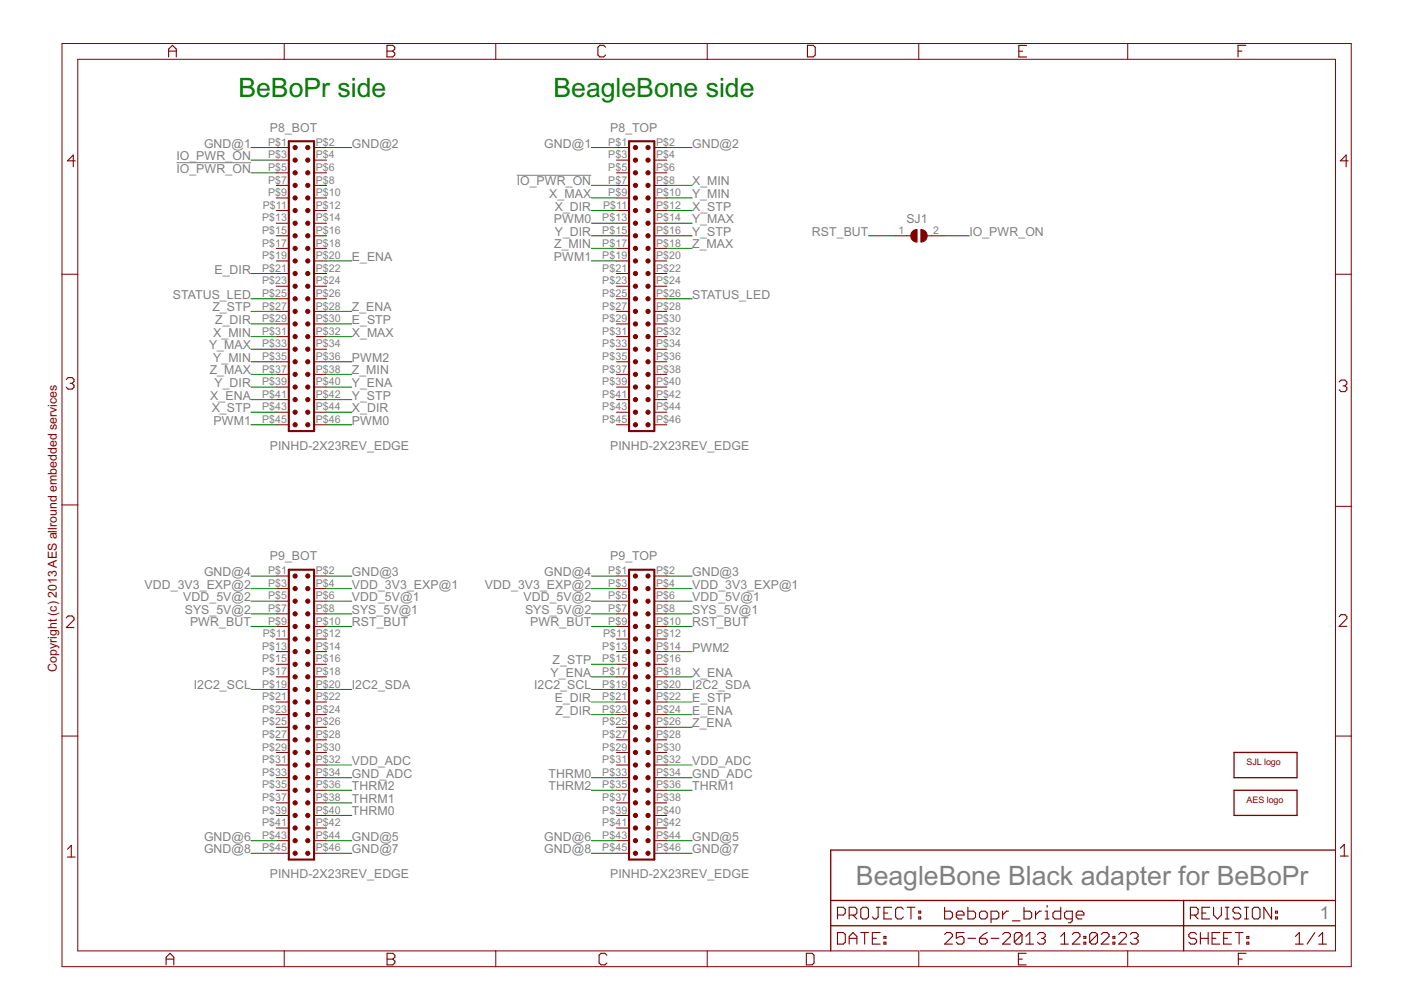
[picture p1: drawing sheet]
<svg xmlns="http://www.w3.org/2000/svg" width="297mm" height="210mm" viewBox="0 0 297 210" stroke-linecap="round" stroke-linejoin="round" font-family="sans-serif">
<path d="M37.4 34.5h15.8M109.6 37.2h15.8" fill="none" stroke="#808080" stroke-width=".21"/>
<path d="M61.2 30h5.4v61.4h-5.4zM133.4 30h5.3v61.4h-5.3zM61.2 120.8h5.4v61.4h-5.4zM133.4 120.8h5.3v61.4h-5.3z" fill="none" stroke="#800000" stroke-width=".44"/>
<g fill="#800000" stroke="#800000" stroke-width=".21">
<path d="M195.2 48.7a1.33 1.33 0 0 1 1.4 1.3 1.33 1.33 0 0 1-1.4 1.3z" fill-rule="evenodd"/>
<path d="M193.5 49l.5-.3h.4v2.6a1.33 1.33 0 0 1-1.2-.8 1.33 1.33 0 0 1 .3-1.5z" fill-rule="evenodd"/>
<circle cx="62.6" cy="39.3" r=".44"/>
<circle cx="65.3" cy="39.3" r=".44"/>
<circle cx="62.6" cy="36.6" r=".44"/>
<circle cx="65.3" cy="36.6" r=".44"/>
<circle cx="62.6" cy="34" r=".44"/>
<circle cx="65.3" cy="34" r=".44"/>
<circle cx="62.6" cy="31.3" r=".44"/>
<circle cx="65.3" cy="31.3" r=".44"/>
<circle cx="62.6" cy="50" r=".44"/>
<circle cx="65.3" cy="50" r=".44"/>
<circle cx="62.6" cy="47.3" r=".44"/>
<circle cx="65.3" cy="47.3" r=".44"/>
<circle cx="62.6" cy="44.6" r=".44"/>
<circle cx="65.3" cy="44.6" r=".44"/>
<circle cx="62.6" cy="42" r=".44"/>
<circle cx="65.3" cy="42" r=".44"/>
<circle cx="62.6" cy="60.7" r=".44"/>
<circle cx="65.3" cy="60.7" r=".44"/>
<circle cx="62.6" cy="58" r=".44"/>
<circle cx="65.3" cy="58" r=".44"/>
<circle cx="62.6" cy="55.3" r=".44"/>
<circle cx="65.3" cy="55.3" r=".44"/>
<circle cx="62.6" cy="52.7" r=".44"/>
<circle cx="65.3" cy="52.7" r=".44"/>
<circle cx="62.6" cy="71.4" r=".44"/>
<circle cx="65.3" cy="71.4" r=".44"/>
<circle cx="62.6" cy="68.7" r=".44"/>
<circle cx="65.3" cy="68.7" r=".44"/>
<circle cx="62.6" cy="66" r=".44"/>
<circle cx="65.3" cy="66" r=".44"/>
<circle cx="62.6" cy="63.4" r=".44"/>
<circle cx="65.3" cy="63.4" r=".44"/>
<circle cx="62.6" cy="82.1" r=".44"/>
<circle cx="65.3" cy="82.1" r=".44"/>
<circle cx="62.6" cy="79.4" r=".44"/>
<circle cx="65.3" cy="79.4" r=".44"/>
<circle cx="62.6" cy="76.7" r=".44"/>
<circle cx="65.3" cy="76.7" r=".44"/>
<circle cx="62.6" cy="74" r=".44"/>
<circle cx="65.3" cy="74" r=".44"/>
<circle cx="62.6" cy="90.1" r=".44"/>
<circle cx="65.3" cy="90.1" r=".44"/>
<circle cx="62.6" cy="87.4" r=".44"/>
<circle cx="65.3" cy="87.4" r=".44"/>
<circle cx="62.6" cy="84.7" r=".44"/>
<circle cx="65.3" cy="84.7" r=".44"/>
<circle cx="134.7" cy="39.3" r=".44"/>
<circle cx="137.4" cy="39.3" r=".44"/>
<circle cx="134.7" cy="36.6" r=".44"/>
<circle cx="137.4" cy="36.6" r=".44"/>
<circle cx="134.7" cy="34" r=".44"/>
<circle cx="137.4" cy="34" r=".44"/>
<circle cx="134.7" cy="31.3" r=".44"/>
<circle cx="137.4" cy="31.3" r=".44"/>
<circle cx="134.7" cy="50" r=".44"/>
<circle cx="137.4" cy="50" r=".44"/>
<circle cx="134.7" cy="47.3" r=".44"/>
<circle cx="137.4" cy="47.3" r=".44"/>
<circle cx="134.7" cy="44.6" r=".44"/>
<circle cx="137.4" cy="44.6" r=".44"/>
<circle cx="134.7" cy="42" r=".44"/>
<circle cx="137.4" cy="42" r=".44"/>
<circle cx="134.7" cy="60.7" r=".44"/>
<circle cx="137.4" cy="60.7" r=".44"/>
<circle cx="134.7" cy="58" r=".44"/>
<circle cx="137.4" cy="58" r=".44"/>
<circle cx="134.7" cy="55.3" r=".44"/>
<circle cx="137.4" cy="55.3" r=".44"/>
<circle cx="134.7" cy="52.7" r=".44"/>
<circle cx="137.4" cy="52.7" r=".44"/>
<circle cx="134.7" cy="71.4" r=".44"/>
<circle cx="137.4" cy="71.4" r=".44"/>
<circle cx="134.7" cy="68.7" r=".44"/>
<circle cx="137.4" cy="68.7" r=".44"/>
<circle cx="134.7" cy="66" r=".44"/>
<circle cx="137.4" cy="66" r=".44"/>
<circle cx="134.7" cy="63.4" r=".44"/>
<circle cx="137.4" cy="63.4" r=".44"/>
<circle cx="134.7" cy="82.1" r=".44"/>
<circle cx="137.4" cy="82.1" r=".44"/>
<circle cx="134.7" cy="79.4" r=".44"/>
<circle cx="137.4" cy="79.4" r=".44"/>
<circle cx="134.7" cy="76.7" r=".44"/>
<circle cx="137.4" cy="76.7" r=".44"/>
<circle cx="134.7" cy="74" r=".44"/>
<circle cx="137.4" cy="74" r=".44"/>
<circle cx="134.7" cy="90.1" r=".44"/>
<circle cx="137.4" cy="90.1" r=".44"/>
<circle cx="134.7" cy="87.4" r=".44"/>
<circle cx="137.4" cy="87.4" r=".44"/>
<circle cx="134.7" cy="84.7" r=".44"/>
<circle cx="137.4" cy="84.7" r=".44"/>
<circle cx="62.6" cy="130.2" r=".44"/>
<circle cx="65.3" cy="130.2" r=".44"/>
<circle cx="62.6" cy="127.5" r=".44"/>
<circle cx="65.3" cy="127.5" r=".44"/>
<circle cx="62.6" cy="124.8" r=".44"/>
<circle cx="65.3" cy="124.8" r=".44"/>
<circle cx="62.6" cy="122.1" r=".44"/>
<circle cx="65.3" cy="122.1" r=".44"/>
<circle cx="62.6" cy="140.8" r=".44"/>
<circle cx="65.3" cy="140.8" r=".44"/>
<circle cx="62.6" cy="138.2" r=".44"/>
<circle cx="65.3" cy="138.2" r=".44"/>
<circle cx="62.6" cy="135.5" r=".44"/>
<circle cx="65.3" cy="135.5" r=".44"/>
<circle cx="62.6" cy="132.8" r=".44"/>
<circle cx="65.3" cy="132.8" r=".44"/>
<circle cx="62.6" cy="151.5" r=".44"/>
<circle cx="65.3" cy="151.5" r=".44"/>
<circle cx="62.6" cy="148.8" r=".44"/>
<circle cx="65.3" cy="148.8" r=".44"/>
<circle cx="62.6" cy="146.2" r=".44"/>
<circle cx="65.3" cy="146.2" r=".44"/>
<circle cx="62.6" cy="143.5" r=".44"/>
<circle cx="65.3" cy="143.5" r=".44"/>
<circle cx="62.6" cy="162.2" r=".44"/>
<circle cx="65.3" cy="162.2" r=".44"/>
<circle cx="62.6" cy="159.5" r=".44"/>
<circle cx="65.3" cy="159.5" r=".44"/>
<circle cx="62.6" cy="156.9" r=".44"/>
<circle cx="65.3" cy="156.9" r=".44"/>
<circle cx="62.6" cy="154.2" r=".44"/>
<circle cx="65.3" cy="154.2" r=".44"/>
<circle cx="62.6" cy="172.9" r=".44"/>
<circle cx="65.3" cy="172.9" r=".44"/>
<circle cx="62.6" cy="170.2" r=".44"/>
<circle cx="65.3" cy="170.2" r=".44"/>
<circle cx="62.6" cy="167.6" r=".44"/>
<circle cx="65.3" cy="167.6" r=".44"/>
<circle cx="62.6" cy="164.9" r=".44"/>
<circle cx="65.3" cy="164.9" r=".44"/>
<circle cx="62.6" cy="180.9" r=".44"/>
<circle cx="65.3" cy="180.9" r=".44"/>
<circle cx="62.6" cy="178.2" r=".44"/>
<circle cx="65.3" cy="178.2" r=".44"/>
<circle cx="62.6" cy="175.6" r=".44"/>
<circle cx="65.3" cy="175.6" r=".44"/>
<circle cx="134.7" cy="130.2" r=".44"/>
<circle cx="137.4" cy="130.2" r=".44"/>
<circle cx="134.7" cy="127.5" r=".44"/>
<circle cx="137.4" cy="127.5" r=".44"/>
<circle cx="134.7" cy="124.8" r=".44"/>
<circle cx="137.4" cy="124.8" r=".44"/>
<circle cx="134.7" cy="122.1" r=".44"/>
<circle cx="137.4" cy="122.1" r=".44"/>
<circle cx="134.7" cy="140.8" r=".44"/>
<circle cx="137.4" cy="140.8" r=".44"/>
<circle cx="134.7" cy="138.2" r=".44"/>
<circle cx="137.4" cy="138.2" r=".44"/>
<circle cx="134.7" cy="135.5" r=".44"/>
<circle cx="137.4" cy="135.5" r=".44"/>
<circle cx="134.7" cy="132.8" r=".44"/>
<circle cx="137.4" cy="132.8" r=".44"/>
<circle cx="134.7" cy="151.5" r=".44"/>
<circle cx="137.4" cy="151.5" r=".44"/>
<circle cx="134.7" cy="148.8" r=".44"/>
<circle cx="137.4" cy="148.8" r=".44"/>
<circle cx="134.7" cy="146.2" r=".44"/>
<circle cx="137.4" cy="146.2" r=".44"/>
<circle cx="134.7" cy="143.5" r=".44"/>
<circle cx="137.4" cy="143.5" r=".44"/>
<circle cx="134.7" cy="162.2" r=".44"/>
<circle cx="137.4" cy="162.2" r=".44"/>
<circle cx="134.7" cy="159.5" r=".44"/>
<circle cx="137.4" cy="159.5" r=".44"/>
<circle cx="134.7" cy="156.9" r=".44"/>
<circle cx="137.4" cy="156.9" r=".44"/>
<circle cx="134.7" cy="154.2" r=".44"/>
<circle cx="137.4" cy="154.2" r=".44"/>
<circle cx="134.7" cy="172.9" r=".44"/>
<circle cx="137.4" cy="172.9" r=".44"/>
<circle cx="134.7" cy="170.2" r=".44"/>
<circle cx="137.4" cy="170.2" r=".44"/>
<circle cx="134.7" cy="167.6" r=".44"/>
<circle cx="137.4" cy="167.6" r=".44"/>
<circle cx="134.7" cy="164.9" r=".44"/>
<circle cx="137.4" cy="164.9" r=".44"/>
<circle cx="134.7" cy="180.9" r=".44"/>
<circle cx="137.4" cy="180.9" r=".44"/>
<circle cx="134.7" cy="178.2" r=".44"/>
<circle cx="137.4" cy="178.2" r=".44"/>
<circle cx="134.7" cy="175.6" r=".44"/>
<circle cx="137.4" cy="175.6" r=".44"/>
</g>
<g fill="none" stroke="#800000" stroke-width=".21">
<path d="M60.3 9.2v3.4M105.1 9.2v3.4M149.9 9.2v3.4M194.8 9.2v3.4M239.1 9.2v3.4M58.6 31.3h2.6M58.6 34h2.6M58.6 36.6h2.6M58.6 39.3h2.6M66.6 31.3h2.7M66.6 34h2.7M66.6 36.6h2.7"/>
<path d="M66.6 39.3h2.7M130.7 31.3h2.7M130.7 34h2.7M130.7 36.6h2.7M130.7 39.3h2.7M138.7 31.3h2.7M138.7 34h2.7M138.7 36.6h2.7M138.7 39.3h2.7M13.1 58.1h3.4M58.6 42h2.6M58.6 44.6h2.6"/>
<path d="M58.6 47.3h2.6M58.6 50h2.6M58.6 52.7h2.6M58.6 55.3h2.6M58.6 58h2.6M66.6 42h2.7M66.6 44.6h2.7M66.6 47.3h2.7M66.6 50h2.7M66.6 52.7h2.7M66.6 55.3h2.7M66.6 58h2.7"/>
<path d="M130.7 42h2.7M130.7 44.6h2.7M130.7 47.3h2.7M130.7 50h2.7M130.7 52.7h2.7M130.7 55.3h2.7M130.7 58h2.7M138.7 42h2.7M138.7 44.6h2.7M138.7 47.3h2.7M138.7 50h2.7M138.7 52.7h2.7"/>
<path d="M138.7 55.3h2.7M138.7 58h2.7M189.5 50h3.6M196.6 50h3.6M283.1 58.1h3.4M58.6 60.7h2.6M58.6 63.4h2.6M58.6 66h2.6M58.6 68.7h2.6M58.6 71.4h2.6M58.6 74h2.6M58.6 76.7h2.6"/>
<path d="M58.6 79.4h2.6M66.6 60.7h2.7M66.6 63.4h2.7M66.6 66h2.7M66.6 68.7h2.7M66.6 71.4h2.7M66.6 74h2.7M66.6 76.7h2.7M66.6 79.4h2.7M130.7 60.7h2.7M130.7 63.4h2.7M130.7 66h2.7"/>
<path d="M130.7 68.7h2.7M130.7 71.4h2.7M130.7 74h2.7M130.7 76.7h2.7M130.7 79.4h2.7M138.7 60.7h2.7M138.7 63.4h2.7M138.7 66h2.7M138.7 68.7h2.7M138.7 71.4h2.7M138.7 74h2.7M138.7 76.7h2.7"/>
<path d="M138.7 79.4h2.7M58.6 82.1h2.6M58.6 84.7h2.6M58.6 87.4h2.6M58.6 90.1h2.6M66.6 82.1h2.7M66.6 84.7h2.7M66.6 87.4h2.7M66.6 90.1h2.7M130.7 82.1h2.7M130.7 84.7h2.7M130.7 87.4h2.7"/>
<path d="M130.7 90.1h2.7M138.7 82.1h2.7M138.7 84.7h2.7M138.7 87.4h2.7M138.7 90.1h2.7M13.1 107.1h3.4M283.1 107.4h3.4M58.6 122.1h2.6M58.6 124.8h2.6M58.6 127.5h2.6M58.6 130.2h2.6M58.6 132.8h2.6"/>
<path d="M58.6 135.5h2.6M58.6 138.2h2.6M66.6 122.1h2.7M66.6 124.8h2.7M66.6 127.5h2.7M66.6 130.2h2.7M66.6 132.8h2.7M66.6 135.5h2.7M66.6 138.2h2.7M130.7 122.1h2.7M130.7 124.8h2.7M130.7 127.5h2.7"/>
<path d="M130.7 130.2h2.7M130.7 132.8h2.7M130.7 135.5h2.7M130.7 138.2h2.7M138.7 122.1h2.7M138.7 124.8h2.7M138.7 127.5h2.7M138.7 130.2h2.7M138.7 132.8h2.7M138.7 135.5h2.7M138.7 138.2h2.7M13.1 156.1h3.4"/>
<path d="M58.6 140.8h2.6M58.6 143.5h2.6M58.6 146.2h2.6M58.6 148.8h2.6M58.6 151.5h2.6M58.6 154.2h2.6M58.6 156.9h2.6M58.6 159.5h2.6M66.6 140.8h2.7M66.6 143.5h2.7M66.6 146.2h2.7M66.6 148.8h2.7"/>
<path d="M66.6 151.5h2.7M66.6 154.2h2.7M66.6 156.9h2.7M66.6 159.5h2.7M130.7 140.8h2.7M130.7 143.5h2.7M130.7 146.2h2.7M130.7 148.8h2.7M130.7 151.5h2.7M130.7 154.2h2.7M130.7 156.9h2.7M130.7 159.5h2.7"/>
<path d="M138.7 140.8h2.7M138.7 143.5h2.7M138.7 146.2h2.7M138.7 148.8h2.7M138.7 151.5h2.7M138.7 154.2h2.7M138.7 156.9h2.7M138.7 159.5h2.7M283.1 156.1h3.4M58.6 162.2h2.6M58.6 164.9h2.6M58.6 167.6h2.6"/>
<path d="M58.6 170.2h2.6M58.6 172.9h2.6M58.6 175.6h2.6M58.6 178.2h2.6M66.6 162.2h2.7M66.6 164.9h2.7M66.6 167.6h2.7M66.6 170.2h2.7M66.6 172.9h2.7M66.6 175.6h2.7M66.6 178.2h2.7M130.7 162.2h2.7"/>
<path d="M130.7 164.9h2.7M130.7 167.6h2.7M130.7 170.2h2.7M130.7 172.9h2.7M130.7 175.6h2.7M130.7 178.2h2.7M138.7 162.2h2.7M138.7 164.9h2.7M138.7 167.6h2.7M138.7 170.2h2.7M138.7 172.9h2.7M138.7 175.6h2.7"/>
<path d="M138.7 178.2h2.7M58.6 180.9h2.6M66.6 180.9h2.7M130.7 180.9h2.7M138.7 180.9h2.7M60.3 201.6v3.4M105.1 201.6v3.4M149.9 201.6v3.4M194.6 201.6h-178.1v-189h266.6v189h-43.9M194.8 201.6v3.4M195.1 201.6h44v3.4h-226v-195.8h273.4v195.8h-47.3"/>
</g>
<g fill="none" stroke="#800000" stroke-width=".23">
<path d="M35.8 10.8h1.6M35.8 12.1v-1.7l.8-.8 .8 .8v1.7M82 9.6h1.3l.4 .4v.4l-.4 .4 .4 .4v.5l-.4 .4h-1.3zM82 10.8h1.3M128.4 10l-.4-.4h-.8l-.4 .4v1.7l.4 .4h.8l.4-.4M171.2 9.6h1.2l.4 .4v1.7l-.4 .4h-1.2zM216 10.9h.8M217.7 9.6h-1.7v2.5h1.7M262.5 10.8h.8M264.1 9.6h-1.6v2.5M16 34.1h-1.7l1.2-1.2v2.4M285.8 34.1h-1.6l1.2-1.2v2.4"/>
<path d="M14.1 80.5l.4-.4h.8l.4 .4v.4l-.4 .4M14.9 81.3h.4M15.3 81.3l.4 .4v.4l-.4 .4h-.8l-.4-.4M283.9 81l.4-.4h.9l.4 .4v.4l-.4 .4M284.8 81.8h.4M285.2 81.8l.4 .4v.4l-.4 .4h-.9l-.4-.4M14.1 131l.4-.4h.8l.4 .4v.4l-1.6 1.7h1.6M283.9 130.7l.4-.4h.9l.4 .4v.4l-1.7 1.7h1.7M284.2 179.9l.8-.9v2.5M14.3 180.1l.8-.9v2.5M14.3 181.7h1.6M177.6 194h1.2l.4-.4v-.8l-.4-.4h-1.2v2.4"/>
<path d="M177.6 197.7h1.2l.4 .4v1.7l-.4 .4h-1.2zM180 194h1.3l.4-.4v-.8l-.4-.4h-1.3v2.4M180 198.9h1.7M180.8 194l.9 .8M182.5 197.7h1.6M182.9 192.4h.8l.4 .4v1.6l-.4 .4h-.8l-.4-.4v-1.6zM183.3 197.7v2.5M185 198.9h.8M185.8 192.4h.8M186.2 192.4v2l-.4 .4h-.4l-.4-.4M186.6 197.7h-1.6v2.5h1.6M187.4 199.8h.4v.4h-.4z"/>
<path d="M187.4 198.5h.4v.4h-.4zM187.4 193.6h.8M189.1 192.4h-1.7v2.4h1.7M191.5 192.8l-.4-.4h-.8l-.4 .4v1.6l.4 .4h.8l.4-.4M192.3 192.4h1.7M193.1 192.4v2.4M194.8 194.4h.4v.4h-.4zM194.8 193.2h.4v.4h-.4zM200.3 198.1l.4-.4h.8l.4 .4v.4l-1.6 1.7h1.6M200.3 192.4v2.4h1.2l.4-.4v-.8l-.4-.4h-1.2M202.8 194h1.6v-.4l-.4-.4h-.8l-.4 .4v.8l.4 .4h.8M204.4 197.7h-1.6v1.2l.8-.4h.4l.4 .4v.9l-.4 .4h-.8l-.4-.4"/>
<path d="M205.2 198.9h1.6M205.2 192.4v2.4h1.2l.4-.4v-.8l-.4-.4h-1.2M207.7 198.9h1.2l.4 .4v.5l-.4 .4h-.8l-.4-.4zM208.1 193.2h.8l.4 .4v.8l-.4 .4h-.8l-.4-.4v-.8zM209.3 197.7l-.8 .4-.8 .8M210.1 198.9h1.7M210.1 194.8h1.2l.5-.4v-.8l-.5-.4h-1.2v2.4M212.6 198.1l.4-.4h.8l.4 .4v.4l-1.6 1.7h1.6M212.6 193.2v1.6M213.8 193.2h-.4l-.8 .8M214.6 195.2h1.7M216.7 198.1v1.7l-.4 .4h-.8l-.4-.4"/>
<path d="M216.7 198.1l-.4-.4h-.8l-.4 .4v1.7M216.7 198.1l-1.6 1.7M217.1 192.4v2.4h1.2l.4-.4v-.8l-.4-.4h-1.2M217.5 198.5l.8-.8v2.5M219.6 193.2v1.6M220 198.1l.4-.4h.8l.4 .4v.4l-.4 .4M220.8 198.9h.4M220.8 193.2h-.4l-.8 .8M221.2 198.9l.4 .4v.5l-.4 .4h-.8l-.4-.4M221.6 194.8h.8M221.6 193.2h.4v1.6M222 192v.4"/>
<path d="M224.9 198.5l.8-.8v2.5M224.9 192.4v2.4h-1.2l-.5-.4v-.8l.5-.4h1.2M227.4 198.1l.4-.4h.8l.4 .4v.4l-1.6 1.7h1.6M227.4 194.8h-1.3l-.4-.4v-.8l.4-.4h1.3v2l-.5 .4h-.4M228.2 194h1.6v-.4l-.4-.4h-.8l-.4 .4v.8l.4 .4h.8M229.8 199.8h.4v.4h-.4zM229.8 198.5h.4v.4h-.4zM232.7 198.1v1.7l-.4 .4h-.8l-.5-.4M232.7 198.1l-.4-.4h-.8l-.5 .4v1.7M232.7 198.1l-1.7 1.7M233.5 198.1l.4-.4h.8l.4 .4v.4l-1.6 1.7h1.6M236 199.8h.4v.4h-.4z"/>
<path d="M236 198.5h.4v.4h-.4zM237.2 198.1l.4-.4h.8l.4 .4v.4l-1.6 1.7h1.6M239.6 198.1l.5-.4h.8l.4 .4v.4l-.4 .4M240.5 198.9h.4M240.9 198.9l.4 .4v.5l-.4 .4h-.8l-.5-.4M252.4 194h1.2l.4-.4v-.8l-.4-.4h-1.2v2.4M253.2 194l.8 .8M253.7 198.1l-.4-.4h-.8l-.4 .4v.4l.4 .4h.8l.4 .4v.5l-.4 .4h-.8l-.4-.4M254.5 198.9h1.7M254.5 197.7v2.5M254.8 193.6h.9M256.2 197.7v2.5"/>
<path d="M256.5 192.4h-1.7v2.4h1.7M257 198.9h.8M257.3 192.4v1.6l.8 .8 .9-.8v-1.6M258.6 197.7h-1.6v2.5h1.6M259.4 198.9h.9M259.8 192.4h.8M259.8 194.8h.8M260.2 192.4v2.4M261.1 197.7h-1.7v2.5h1.7M261.9 197.7h1.6M262.7 197.7v2.5M263.1 192.8l-.5-.4h-.8l-.4 .4v.4l.4 .4h.8l.5 .4v.4l-.5 .4h-.8l-.4-.4"/>
<path d="M263.9 192.4h.8M263.9 194.8h.8M264.3 192.4v2.4M264.4 199.8h.4v.4h-.4zM264.4 198.5h.4v.4h-.4zM265.9 192.4h.8l.4 .4v1.6l-.4 .4h-.8l-.4-.4v-1.6zM269.6 192.4v2.4l-1.6-2.4v2.4M270.4 194.4h.4v.4h-.4zM270.4 193.2h.4v.4h-.4zM274.7 198.5l.8-.8v2.5M278.8 197.7l-1.7 2.5M279.6 198.5l.8-.8v2.5"/>
<path d="M284.2 181.5h1.6M35.2 204.6v-1.7l.8-.8 .9 .8v1.7M35.2 203.3h1.7M82.1 203.3h1.2M82.1 202.1h1.2l.4 .4v.4l-.4 .4 .4 .5v.4l-.4 .4h-1.2zM128.7 202.5l-.5-.4h-.8l-.4 .4v1.7l.4 .4h.8l.5-.4M171 202.1h1.2l.4 .4v1.7l-.4 .4h-1.2zM180 200.2v-1.7l.8-.8 .9 .8v1.7M215.9 203.3h.8M217.5 200.2h1.6M217.6 202.1h-1.7v2.5h1.7M224.9 200.2h1.6"/>
<path d="M262.6 203.3h.8M264.2 202.1h-1.6v2.5M274.7 200.2h1.6M279.6 200.2h1.6"/>
</g>
<path d="M261.6 159.5h13.4v5.4h-13.4zM261.6 167.6h13.4v5.3h-13.4zM176.1 190.9h106.9M176.1 196.3h106.9M251 190.9v10.7M283 180.2h-106.9v21.4" fill="none" stroke="#800000" stroke-width=".28"/>
<g fill="none" stroke="#008000" stroke-width=".21">
<path d="M53.2 31.3h5.4M53.2 36.6h5.4M53.2 34h5.4M69.3 31.3h5.3M125.4 39.3h5.3M125.4 31.3h5.3M141.4 39.3h5.3M141.4 31.3h5.3M53.2 58h5.4M69.3 55.3h5.3M125.4 55.3h5.3M125.4 42h5.3"/>
<path d="M125.4 52.7h5.3M125.4 50h5.3M125.4 44.6h5.3M125.4 47.3h5.3M141.4 42h5.3M141.4 52.7h5.3M141.4 50h5.3M141.4 44.6h5.3M141.4 47.3h5.3M184.1 50h5.4M200.2 50h5.3M53.2 66h5.4"/>
<path d="M53.2 68.7h5.4M53.2 71.4h5.4M53.2 76.7h5.4M53.2 79.4h5.4M53.2 63.4h5.4M53.2 74h5.4M69.3 66h5.3M69.3 68.7h5.3M69.3 71.4h5.3M69.3 76.7h5.3M69.3 79.4h5.3M141.4 63.4h5.3"/>
<path d="M53.2 82.1h5.4M53.2 84.7h5.4M53.2 87.4h5.4M53.2 90.1h5.4M69.3 82.1h5.3M69.3 84.7h5.3M69.3 87.4h5.3M69.3 90.1h5.3M53.2 124.8h5.4M53.2 122.1h5.4M53.2 127.5h5.4M53.2 130.2h5.4"/>
<path d="M53.2 132.8h5.4M69.3 124.8h5.3M69.3 122.1h5.3M69.3 127.5h5.3M69.3 130.2h5.3M69.3 132.8h5.3M125.4 124.8h5.3M125.4 122.1h5.3M125.4 127.5h5.3M125.4 130.2h5.3M125.4 132.8h5.3M141.4 138.2h5.3"/>
<path d="M141.4 124.8h5.3M141.4 122.1h5.3M141.4 127.5h5.3M141.4 130.2h5.3M141.4 132.8h5.3M53.2 146.2h5.4M69.3 146.2h5.3M125.4 151.5h5.3M125.4 148.8h5.3M125.4 143.5h5.3M125.4 140.8h5.3M125.4 146.2h5.3"/>
<path d="M141.4 151.5h5.3M141.4 154.2h5.3M141.4 148.8h5.3M141.4 143.5h5.3M141.4 146.2h5.3M53.2 178.2h5.4M69.3 162.2h5.3M69.3 164.9h5.3M69.3 167.6h5.3M69.3 172.9h5.3M69.3 178.2h5.3M69.3 170.2h5.3"/>
<path d="M125.4 164.9h5.3M125.4 167.6h5.3M125.4 178.2h5.3M141.4 162.2h5.3M141.4 164.9h5.3M141.4 167.6h5.3M141.4 178.2h5.3M53.2 180.9h5.4M69.3 180.9h5.3M125.4 180.9h5.3M141.4 180.9h5.3"/>
</g>
<g font-size="6.3" fill="#008000">
<text x="50.6" y="20.6">BeBoPr side</text>
<text x="117.3" y="20.6">BeagleBone side</text>
</g>
<text font-size="6.3" fill="#808080" x="181.5" y="187.7">BeagleBone Black adapter for BeBoPr</text>
<text font-size="4.2" fill="#808080" x="279.8" y="194.9">1</text>
<g font-size="2.9" fill="#808080">
<text x="57.2" y="27.9">P8_BOT</text>
<text x="129.4" y="27.9">P8_TOP</text>
<text x="37.4" y="34">IO_PWR_ON</text>
<text x="43.3" y="31.3">GND@1</text>
<text x="74.6" y="31.3">GND@2</text>
<text x="115.4" y="31.3">GND@1</text>
<text x="146.7" y="31.3">GND@2</text>
<text x="37.4" y="36.6">IO_PWR_ON</text>
<text x="109.6" y="39.3">IO_PWR_ON</text>
<text x="116.5" y="42">X_MAX</text>
<text x="146.7" y="39.3">X_MIN</text>
<text x="146.7" y="42">Y_MIN</text>
<text x="117.4" y="47.3">PWM0</text>
<text x="117.6" y="44.6">X_DIR</text>
<text x="146.7" y="47.3">Y_MAX</text>
<text x="146.7" y="44.6">X_STP</text>
<text x="192.2" y="47.3">SJ1</text>
<text x="117.5" y="52.7">Z_MIN</text>
<text x="117.6" y="50">Y_DIR</text>
<text x="146.7" y="50">Y_STP</text>
<text x="146.7" y="52.7">Z_MAX</text>
<text x="172.1" y="50">RST_BUT</text>
<text x="205.5" y="50">IO_PWR_ON</text>
<text x="45.5" y="58">E_DIR</text>
<text x="74.6" y="55.3">E_ENA</text>
<text x="117.4" y="55.3">PWM1</text>
<text x="36.6" y="63.4">STATUS_LED</text>
<text x="146.7" y="63.4">STATUS_LED</text>
<text x="45" y="66">Z_STP</text>
<text x="45.2" y="71.4">X_MIN</text>
<text x="45.6" y="68.7">Z_DIR</text>
<text x="74.6" y="66">Z_ENA</text>
<text x="74.6" y="68.7">E_STP</text>
<text x="74.6" y="71.4">X_MAX</text>
<text x="44.3" y="74">Y_MAX</text>
<text x="45.2" y="76.7">Y_MIN</text>
<text x="74.6" y="76.7">PWM2</text>
<text x="44.5" y="79.4">Z_MAX</text>
<text x="45.5" y="82.1">Y_DIR</text>
<text x="74.6" y="79.4">Z_MIN</text>
<text x="74.6" y="82.1">Y_ENA</text>
<text x="44.6" y="84.7">X_ENA</text>
<text x="44.9" y="87.4">X_STP</text>
<text x="74.6" y="84.7">Y_STP</text>
<text x="74.6" y="87.4">X_DIR</text>
<text x="45.3" y="90.1">PWM1</text>
<text x="57.2" y="95.4">PINHD-2X23REV_EDGE</text>
<text x="74.6" y="90.1">PWM0</text>
<text x="129.4" y="95.4">PINHD-2X23REV_EDGE</text>
<text x="57.2" y="118.8">P9_BOT</text>
<text x="129.4" y="118.8">P9_TOP</text>
<text x="30.7" y="124.8">VDD_3V3_EXP@2</text>
<text x="43.3" y="122.1">GND@4</text>
<text x="74.6" y="122.1">GND@3</text>
<text x="74.6" y="124.8">VDD_3V3_EXP@1</text>
<text x="102.8" y="124.8">VDD_3V3_EXP@2</text>
<text x="115.4" y="122.1">GND@4</text>
<text x="146.7" y="122.1">GND@3</text>
<text x="146.7" y="124.8">VDD_3V3_EXP@1</text>
<text x="38.9" y="127.5">VDD_5V@2</text>
<text x="39.2" y="130.1">SYS_5V@2</text>
<text x="74.6" y="127.5">VDD_5V@1</text>
<text x="74.6" y="130.1">SYS_5V@1</text>
<text x="111" y="127.5">VDD_5V@2</text>
<text x="111.3" y="130.1">SYS_5V@2</text>
<text x="146.7" y="127.5">VDD_5V@1</text>
<text x="146.7" y="130.1">SYS_5V@1</text>
<text x="40.3" y="132.8">PWR_BUT</text>
<text x="74.6" y="132.8">RST_BUT</text>
<text x="112.4" y="132.8">PWR_BUT</text>
<text x="146.7" y="132.8">RST_BUT</text>
<text x="116.8" y="143.5">Y_ENA</text>
<text x="117.2" y="140.8">Z_STP</text>
<text x="146.7" y="138.2">PWM2</text>
<text x="146.7" y="143.5">X_ENA</text>
<text x="41.1" y="146.2">I2C2_SCL</text>
<text x="74.6" y="146.2">I2C2_SDA</text>
<text x="113.2" y="146.2">I2C2_SCL</text>
<text x="117.6" y="148.8">E_DIR</text>
<text x="146.7" y="148.8">E_STP</text>
<text x="146.7" y="146.2">I2C2_SDA</text>
<text x="117.8" y="151.5">Z_DIR</text>
<text x="146.7" y="151.5">E_ENA</text>
<text x="146.7" y="154.2">Z_ENA</text>
<text x="74.6" y="162.2">VDD_ADC</text>
<text x="74.6" y="164.9">GND_ADC</text>
<text x="74.6" y="167.6">THRM2</text>
<text x="116.3" y="167.6">THRM2</text>
<text x="116.3" y="164.9">THRM0</text>
<text x="146.7" y="162.2">VDD_ADC</text>
<text x="146.7" y="164.9">GND_ADC</text>
<text x="146.7" y="167.6">THRM1</text>
<text x="74.6" y="172.9">THRM0</text>
<text x="74.6" y="170.2">THRM1</text>
<text x="43.3" y="178.2">GND@6</text>
<text x="74.6" y="178.2">GND@5</text>
<text x="115.4" y="178.2">GND@6</text>
<text x="146.7" y="178.2">GND@5</text>
<text x="43.3" y="180.9">GND@8</text>
<text x="74.6" y="180.9">GND@7</text>
<text x="115.4" y="180.9">GND@8</text>
<text x="146.7" y="180.9">GND@7</text>
<text x="57.2" y="186.3">PINHD-2X23REV_EDGE</text>
<text x="129.4" y="186.3">PINHD-2X23REV_EDGE</text>
</g>
<text font-size="2.9" fill="#800000" x="12.1" y="142.4" transform="rotate(-90 12.1 142.4)">Copyright (c) 2013 AES allround embedded services</text>
<g font-size="2.5" fill="#808080">
<text x="56.8" y="30.9">P$1</text>
<text x="56.8" y="33.6">P$3</text>
<text x="67" y="30.9">P$2</text>
<text x="67" y="33.6">P$4</text>
<text x="129" y="30.9">P$1</text>
<text x="129" y="33.6">P$3</text>
<text x="139.1" y="30.9">P$2</text>
<text x="139.1" y="33.6">P$4</text>
<text x="56.8" y="36.3">P$5</text>
<text x="56.8" y="38.9">P$7</text>
<text x="56.8" y="41.6">P$9</text>
<text x="67" y="36.3">P$6</text>
<text x="67" y="38.9">P$8</text>
<text x="67" y="41.6">P$10</text>
<text x="129" y="36.3">P$5</text>
<text x="129" y="38.9">P$7</text>
<text x="129" y="41.6">P$9</text>
<text x="139.1" y="36.3">P$6</text>
<text x="139.1" y="38.9">P$8</text>
<text x="139.1" y="41.6">P$10</text>
<text x="55.6" y="46.9">P$13</text>
<text x="55.7" y="44.3">P$11</text>
<text x="67" y="44.3">P$12</text>
<text x="67" y="46.9">P$14</text>
<text x="127.7" y="46.9">P$13</text>
<text x="127.9" y="44.3">P$11</text>
<text x="139.1" y="44.3">P$12</text>
<text x="139.1" y="46.9">P$14</text>
<text x="55.6" y="49.6">P$15</text>
<text x="55.6" y="52.3">P$17</text>
<text x="67" y="49.6">P$16</text>
<text x="67" y="52.3">P$18</text>
<text x="127.7" y="49.6">P$15</text>
<text x="127.7" y="52.3">P$17</text>
<text x="139.1" y="49.6">P$16</text>
<text x="139.1" y="52.3">P$18</text>
<text x="190.5" y="49.6">1</text>
<text x="197.9" y="49.6">2</text>
<text x="55.6" y="55">P$19</text>
<text x="55.6" y="57.6">P$21</text>
<text x="67" y="55">P$20</text>
<text x="67" y="57.6">P$22</text>
<text x="127.7" y="55">P$19</text>
<text x="127.7" y="57.6">P$21</text>
<text x="139.1" y="55">P$20</text>
<text x="139.1" y="57.6">P$22</text>
<text x="55.6" y="60.3">P$23</text>
<text x="55.6" y="63">P$25</text>
<text x="55.6" y="65.6">P$27</text>
<text x="67" y="60.3">P$24</text>
<text x="67" y="63">P$26</text>
<text x="67" y="65.6">P$28</text>
<text x="127.7" y="60.3">P$23</text>
<text x="127.7" y="63">P$25</text>
<text x="127.7" y="65.6">P$27</text>
<text x="139.1" y="60.3">P$24</text>
<text x="139.1" y="63">P$26</text>
<text x="139.1" y="65.6">P$28</text>
<text x="55.6" y="68.3">P$29</text>
<text x="55.6" y="71">P$31</text>
<text x="67" y="68.3">P$30</text>
<text x="67" y="71">P$32</text>
<text x="127.7" y="68.3">P$29</text>
<text x="127.7" y="71">P$31</text>
<text x="139.1" y="68.3">P$30</text>
<text x="139.1" y="71">P$32</text>
<text x="55.6" y="73.7">P$33</text>
<text x="55.6" y="76.3">P$35</text>
<text x="67" y="73.7">P$34</text>
<text x="67" y="76.3">P$36</text>
<text x="127.7" y="73.7">P$33</text>
<text x="127.7" y="76.3">P$35</text>
<text x="139.1" y="73.7">P$34</text>
<text x="139.1" y="76.3">P$36</text>
<text x="55.6" y="79">P$37</text>
<text x="55.6" y="81.7">P$39</text>
<text x="67" y="79">P$38</text>
<text x="67" y="81.7">P$40</text>
<text x="127.7" y="79">P$37</text>
<text x="127.7" y="81.7">P$39</text>
<text x="139.1" y="79">P$38</text>
<text x="139.1" y="81.7">P$40</text>
<text x="55.6" y="84.4">P$41</text>
<text x="55.6" y="87">P$43</text>
<text x="55.6" y="89.7">P$45</text>
<text x="67" y="84.4">P$42</text>
<text x="67" y="87">P$44</text>
<text x="67" y="89.7">P$46</text>
<text x="127.7" y="84.4">P$41</text>
<text x="127.7" y="87">P$43</text>
<text x="127.7" y="89.7">P$45</text>
<text x="139.1" y="84.4">P$42</text>
<text x="139.1" y="87">P$44</text>
<text x="139.1" y="89.7">P$46</text>
<text x="56.8" y="121.8">P$1</text>
<text x="56.8" y="124.4">P$3</text>
<text x="67" y="121.8">P$2</text>
<text x="67" y="124.4">P$4</text>
<text x="129" y="121.8">P$1</text>
<text x="129" y="124.4">P$3</text>
<text x="139.1" y="121.8">P$2</text>
<text x="139.1" y="124.4">P$4</text>
<text x="56.8" y="127.1">P$5</text>
<text x="56.8" y="129.8">P$7</text>
<text x="67" y="127.1">P$6</text>
<text x="67" y="129.8">P$8</text>
<text x="129" y="127.1">P$5</text>
<text x="129" y="129.8">P$7</text>
<text x="139.1" y="127.1">P$6</text>
<text x="139.1" y="129.8">P$8</text>
<text x="55.6" y="137.8">P$13</text>
<text x="55.7" y="135.1">P$11</text>
<text x="56.8" y="132.4">P$9</text>
<text x="67" y="132.4">P$10</text>
<text x="67" y="135.1">P$12</text>
<text x="67" y="137.8">P$14</text>
<text x="127.7" y="137.8">P$13</text>
<text x="127.9" y="135.1">P$11</text>
<text x="129" y="132.4">P$9</text>
<text x="139.1" y="132.4">P$10</text>
<text x="139.1" y="135.1">P$12</text>
<text x="139.1" y="137.8">P$14</text>
<text x="55.6" y="140.5">P$15</text>
<text x="55.6" y="143.1">P$17</text>
<text x="67" y="140.5">P$16</text>
<text x="67" y="143.1">P$18</text>
<text x="127.7" y="140.5">P$15</text>
<text x="127.7" y="143.1">P$17</text>
<text x="139.1" y="140.5">P$16</text>
<text x="139.1" y="143.1">P$18</text>
<text x="55.6" y="145.8">P$19</text>
<text x="55.6" y="148.5">P$21</text>
<text x="67" y="145.8">P$20</text>
<text x="67" y="148.5">P$22</text>
<text x="127.7" y="145.8">P$19</text>
<text x="127.7" y="148.5">P$21</text>
<text x="139.1" y="145.8">P$20</text>
<text x="139.1" y="148.5">P$22</text>
<text x="55.6" y="151.1">P$23</text>
<text x="55.6" y="153.8">P$25</text>
<text x="67" y="151.1">P$24</text>
<text x="67" y="153.8">P$26</text>
<text x="127.7" y="151.1">P$23</text>
<text x="127.7" y="153.8">P$25</text>
<text x="139.1" y="151.1">P$24</text>
<text x="139.1" y="153.8">P$26</text>
<text x="55.6" y="156.5">P$27</text>
<text x="55.6" y="159.2">P$29</text>
<text x="55.6" y="161.8">P$31</text>
<text x="67" y="156.5">P$28</text>
<text x="67" y="159.2">P$30</text>
<text x="67" y="161.8">P$32</text>
<text x="127.7" y="156.5">P$27</text>
<text x="127.7" y="159.2">P$29</text>
<text x="127.7" y="161.8">P$31</text>
<text x="139.1" y="156.5">P$28</text>
<text x="139.1" y="159.2">P$30</text>
<text x="139.1" y="161.8">P$32</text>
<text x="55.6" y="164.5">P$33</text>
<text x="55.6" y="167.2">P$35</text>
<text x="67" y="164.5">P$34</text>
<text x="67" y="167.2">P$36</text>
<text x="127.7" y="164.5">P$33</text>
<text x="127.7" y="167.2">P$35</text>
<text x="139.1" y="164.5">P$34</text>
<text x="139.1" y="167.2">P$36</text>
<text x="55.6" y="169.8">P$37</text>
<text x="55.6" y="172.5">P$39</text>
<text x="67" y="169.8">P$38</text>
<text x="67" y="172.5">P$40</text>
<text x="127.7" y="169.8">P$37</text>
<text x="127.7" y="172.5">P$39</text>
<text x="139.1" y="169.8">P$38</text>
<text x="139.1" y="172.5">P$40</text>
<text x="55.6" y="175.2">P$41</text>
<text x="55.6" y="177.9">P$43</text>
<text x="67" y="175.2">P$42</text>
<text x="67" y="177.9">P$44</text>
<text x="127.7" y="175.2">P$41</text>
<text x="127.7" y="177.9">P$43</text>
<text x="139.1" y="175.2">P$42</text>
<text x="139.1" y="177.9">P$44</text>
<text x="55.6" y="180.5">P$45</text>
<text x="67" y="180.5">P$46</text>
<text x="127.7" y="180.5">P$45</text>
<text x="139.1" y="180.5">P$46</text>
</g>
<g font-size="2.1" fill="#800000">
<text x="264.3" y="162.2">SJL logo</text>
<text x="264.3" y="170.2">AES logo</text>
</g>
</svg>
